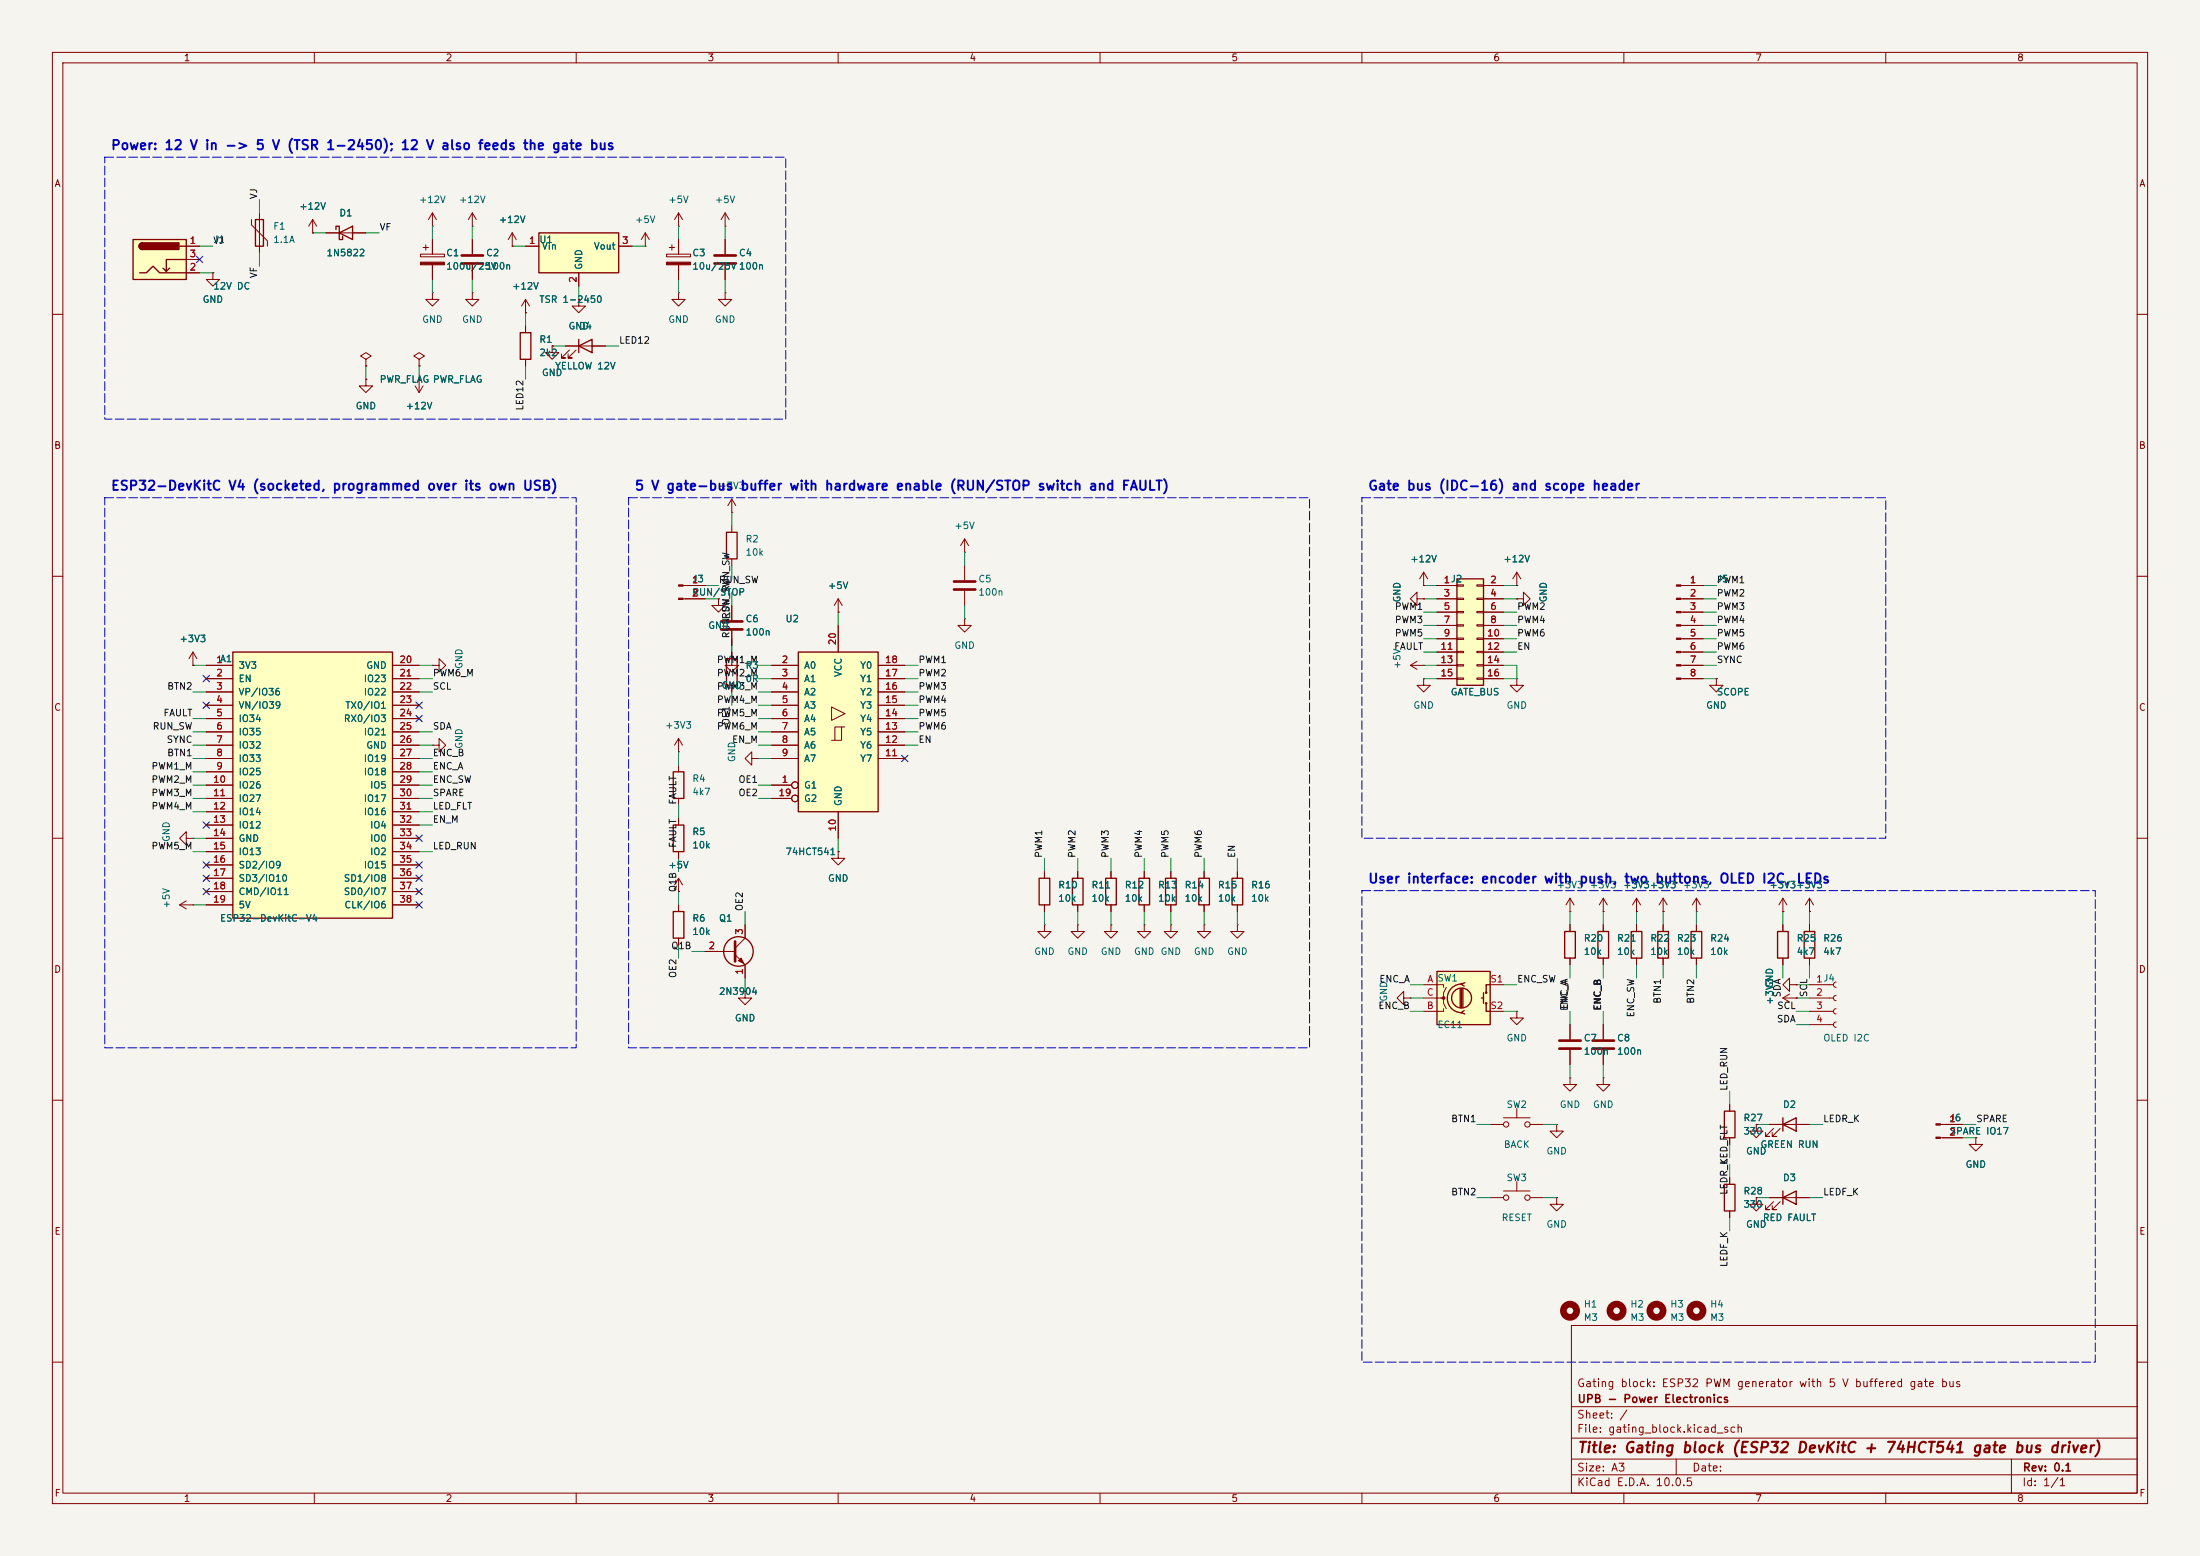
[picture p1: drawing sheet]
<svg xmlns="http://www.w3.org/2000/svg" width="420mm" height="297mm" viewBox="0 0 420 297" stroke-linecap="round" stroke-linejoin="round" font-family="sans-serif">
<path d="M0 0h420v297h-420z" fill="#f5f4ef" stroke="#f5f4ef" stroke-width=".19"/>
<g fill="none" stroke="#840000" stroke-width=".19">
<path d="M10 10h400v277h-400zM12 12h396v273h-396zM60 10v2M110 10v2M160 10v2M210 10v2M260 10v2M310 10v2M360 10v2M62.2 44.5h7.6M90.2 43.2h.1M90.2 40.6l-.8 1.3"/>
<path d="M90.2 40.6l.7 1.3M90.2 40.6v2.6M97.8 47h.1M97.8 44.5l-.8 1.2M97.8 44.5l.8 1.2M97.8 44.5v2.5M10 60h2M105.4 66v1.3h1.3l-1.3 1.3-1.3-1.3h1.3M105.4 66h.1M408 60h2M10 110h2M139.7 115.6v2.8"/>
<path d="M160 116.8h.1M160 114.3l-.7 1.3M160 114.3l.8 1.3M160 114.3v2.5M408 110h2M139.7 120.4v2.8M10 160h2M408 160h2M10 210h2M408 210h2M300 253h108v32h-108zM10 260h2"/>
<path d="M300 278.5h108M300 274.5h108M300 268.5h108M320 278.5v3M384 278.5v6.5M408 260h2M60 285v2M110 285v2M160 285v2M210 285v2M260 285v2M300 281.5h108"/>
<path d="M310 285v2M360 285v2"/>
</g>
<path d="M64.1 43.8v-.6h.7v2.5h.6v-.6M64.8 44.5l2.5-1.3v2.5z" fill="none" stroke="#840000" stroke-width=".25"/>
<path d="M137.7 118.6h4M137.7 120.1h4" fill="none" stroke="#840000" stroke-width=".51"/>
<path d="M25.4 45.7h10.2v7.6h-10.2z" fill="#ffffc2"/>
<g fill="none" stroke="#840000" stroke-width=".25">
<path d="M25.4 45.7h10.2v7.6h-10.2zM26.7 52.1h1.2l1.3-1.3 1.3 1.3h5.1M27.2 46.4a.64 .64 0 0 0-.7 .6 .64 .64 0 0 0 .7 .6M32.4 51.2l-.7 .6M34.3 47h1.3M35.6 49.5h-3.9v2.3l-.6-.6M138.7 125.7h2v5.1h-2zM311.4 177.8h2v5.1h-2z"/>
<circle cx="141" cy="181.6" r="2.82"/>
</g>
<g fill="#840000" stroke="#840000" stroke-width=".25">
<path d="M26.7 46.5l.5-.1v1.2a.63 .63 0 0 1-.6-.4 .63 .63 0 0 1 .1-.7z"/>
<path d="M27.2 46.4h7v1.2h-7z"/>
</g>
<g fill="none" stroke="#840000" stroke-width=".19">
<path d="M35.6 47h2.5M35.6 52.1h2.5M35.6 49.5h2.5M80.3 48.5h4.5v.5h-4.5zM80.8 47.2h1M81.3 46.7v1.1M82.5 43.2h.1M82.5 40.6l-.7 1.3M82.5 40.6l.8 1.3M82.5 40.6v2.6M82.5 45.7v2.8M82.5 50.5v2.8"/>
<path d="M90.2 45.7v2.8M90.2 50.5v2.8M139.7 125.7v1.3h1.3l-1.3 1.3-1.3-1.3h1.3M139.7 125.7h.1M139.7 124.5v1.2M139.7 130.8v1.3M143.5 144.8v-1.3l-1.3 1.3 1.3 1.3v-1.3h1.3M144.8 144.8h.1M142.2 176.5v2.6l-1.9 1.9M312.4 174h.1M312.4 171.5l-.7 1.2M312.4 171.5l.8 1.2"/>
<path d="M312.4 171.5v2.5M312.4 176.5v1.3M134.6 181.6h5.7M140.3 182.2l1.9 2v2.5M312.4 182.9v1.3"/>
</g>
<g fill="#840000" stroke="#840000" stroke-width=".19">
<path d="M80.3 50h4.5v.5h-4.5z"/>
<path d="M141 183.4l.5-.5 .5 1z"/>
</g>
<path d="M88.1 48.8h4.1M88.1 50.3h4.1M140.3 179.7v3.8" fill="none" stroke="#840000" stroke-width=".51"/>
<path d="M274.3 185.4h10.2v10.2h-10.2z" fill="#ffffc2"/>
<g fill="none" stroke="#840000" stroke-width=".25">
<path d="M274.3 185.4h10.2v10.2h-10.2zM278.8 188.7v3.6M279 187.8a2.73 2.73 0 0 0-2.7 2.8 2.73 2.73 0 0 0 2.7 2.7M279 188.7v3.6M279.3 188.7v3.6M279.5 192.9l-.6 .4 .8 .2M279.7 187.6l-.8 .2 .6 .4M282.8 190.5h.4M283.2 189.5v2M283.7 191.5v1.5h.8M284.5 188h-.8v1.5"/>
<circle cx="279" cy="190.5" r="1.9"/>
<circle cx="283.7" cy="189.5" r=".13"/>
<circle cx="283.7" cy="191.5" r=".13"/>
</g>
<g fill="none" stroke="#840000" stroke-width=".19">
<path d="M36.8 127h.1M36.8 124.5l-.7 1.2M36.8 124.5l.8 1.2M36.8 124.5v2.5M35.6 160v-1.2l-1.3 1.2 1.3 1.3v-1.3h1.2M36.8 160h.1M271.8 188h3.8v.5M271.8 190.5h3.8v1l.5 1M275.6 192.5v.5h-3.8M276.1 188.5l-.5 1v1h-.5M284.5 188h2.5M284.5 193h2.5"/>
<path d="M289.6 193v1.3h1.2l-1.2 1.3-1.3-1.3h1.3M289.6 193h.1M299.7 195.6v2.8M306.1 195.6v2.8M299.7 200.4v2.8M306.1 200.4v2.8"/>
</g>
<circle cx="275.6" cy="190.5" r=".25" fill="#840000" stroke="#840000" stroke-width=".19"/>
<path d="M297.7 198.6h4.1M304 198.6h4.1M297.7 200.2h4.1M304 200.2h4.1" fill="none" stroke="#840000" stroke-width=".51"/>
<path d="M44.4 124.5h30.5v50.8h-30.5z" fill="#ffffc2"/>
<path d="M44.4 124.5h30.5v50.8h-30.5zM316.5 177.8h2v5.1h-2z" fill="none" stroke="#840000" stroke-width=".25"/>
<g fill="none" stroke="#840000" stroke-width=".19">
<path d="M39.4 127h5M39.4 129.5h5M39.4 132.1h5M39.4 134.6h5M39.4 137.2h5M39.4 139.7h5M74.9 127h5.1M74.9 129.5h5.1M74.9 132.1h5.1M74.9 134.6h5.1M74.9 137.2h5.1M74.9 139.7h5.1"/>
<path d="M39.4 142.2h5M39.4 144.8h5M39.4 147.3h5M39.4 149.9h5M39.4 152.4h5M39.4 154.9h5M39.4 157.5h5M74.9 142.2h5.1M74.9 144.8h5.1M74.9 147.3h5.1M74.9 149.9h5.1M74.9 152.4h5.1"/>
<path d="M74.9 154.9h5.1M74.9 157.5h5.1M34.3 172.7h2.5M34.3 172.7l1.3 .8M35.6 172l-1.3 .7M36.8 172.7h.1M39.4 160h5M39.4 162.6h5M39.4 165.1h5M39.4 167.6h5M39.4 170.2h5M39.4 172.7h5"/>
<path d="M74.9 160h5.1M74.9 162.6h5.1M74.9 165.1h5.1M74.9 167.6h5.1M74.9 170.2h5.1M74.9 172.7h5.1M317.5 176.5v1.3M317.5 182.9v1.3M284.5 214.6h2.5M287 213.4h5.1M289.6 211.6v1.8M292.1 214.6h2.5"/>
<path d="M297.2 214.6v1.3h1.2l-1.2 1.3-1.3-1.3h1.3M297.2 214.6h.1M299.7 205.7v1.3h1.3l-1.3 1.3-1.3-1.3h1.3M299.7 205.7h.1M284.5 228.6h2.5M287 227.3h5.1M289.6 225.6v1.7M292.1 228.6h2.5"/>
<circle cx="287.5" cy="214.6" r=".51"/>
<circle cx="291.6" cy="214.6" r=".51"/>
<circle cx="287.5" cy="228.6" r=".51"/>
<circle cx="291.6" cy="228.6" r=".51"/>
</g>
<path d="M102.9 44.5h15.2v7.6h-15.2z" fill="#ffffc2"/>
<path d="M102.9 44.5h15.2v7.6h-15.2zM99.3 63.5h2v5.1h-2zM110.5 66l2.5-1.2v2.5zM110.5 64.8v2.5M298.7 177.8h2v5.1h-2zM305.1 177.8h2v5.1h-2zM339.3 177.8h2.1v5.1h-2.1zM344.4 177.8h2.1v5.1h-2.1z" fill="none" stroke="#840000" stroke-width=".25"/>
<g fill="none" stroke="#840000" stroke-width=".19">
<path d="M100.3 59.7h.1M100.3 47h2.6M100.3 57.2l-.7 1.2M100.3 57.2l.8 1.2M100.3 57.2v2.5M110.5 57.2v1.2h1.3l-1.3 1.3-1.3-1.3h1.3M110.5 57.2h.1M110.5 52.1v2.5M118.1 47h2.5M123.2 47h.1M123.2 44.5l-.8 1.2M123.2 44.5l.8 1.2"/>
<path d="M123.2 44.5v2.5M127.3 48.5h4.5v.5h-4.5zM127.8 47.2h1M128.3 46.7v1.1M129.5 43.2h.1M129.5 55.9v1.3h1.3l-1.3 1.2-1.2-1.2h1.2M129.5 55.9h.1M129.5 40.6l-.7 1.3M129.5 40.6l.8 1.3M129.5 40.6v2.6M129.5 45.7v2.8M129.5 50.5v2.8"/>
<path d="M138.4 43.2h.1M138.4 55.9v1.3h1.3l-1.3 1.2-1.2-1.2h1.2M138.4 55.9h.1M138.4 40.6v2.6M138.4 45.7v2.8M138.4 50.5v2.8M138.4 40.6l-.7 1.3M138.4 40.6l.8 1.3M100.3 62.2v1.3M100.3 68.6v1.3M107.9 66h7.7M108.7 66.8l-1.5 1.5h.7h-.7v-.7"/>
<path d="M110 66.8l-1.5 1.5h.7h-.7v-.7M270.5 114.3v-1.3l-1.3 1.3 1.3 1.3v-1.3h1.3M271.8 111.8h.1M271.8 114.3h.1M271.8 109.2l-.8 1.3M271.8 109.2l.7 1.3M271.8 109.2v2.6M289.6 111.8h.1M289.6 114.3h1.2v-1.3l1.3 1.3-1.3 1.3v-1.3M289.6 114.3h.1M289.6 109.2l-.8 1.3M289.6 109.2l.7 1.3"/>
<path d="M289.6 109.2v2.6M299.7 176.5v1.3M306.1 176.5v1.3M340.4 174h.1M340.4 171.5l-.8 1.2M340.4 171.5l.7 1.2M340.4 171.5v2.5M340.4 176.5v1.3M345.4 174h.1M345.4 171.5v2.5M345.4 176.5v1.3M345.4 171.5l-.7 1.2"/>
<path d="M345.4 171.5l.8 1.2M299.7 182.9v1.3M306.1 182.9v1.3M340.4 190.5l1.2 .8M340.4 190.5h2.5M340.4 182.9v1.3M341.6 189.7l-1.2 .8M342.9 190.5h.1M345.4 190.5h4.6M345.4 188h4.6M345.4 193h4.6M345.4 195.6h4.6"/>
<path d="M345.4 182.9v1.3M350.5 187.5l-.3 .1-.2 .4 .2 .3 .3 .2M350.5 190l-.3 .1-.2 .4 .2 .4 .3 .1M350.5 192.5l-.3 .2-.2 .3 .2 .4 .3 .1M350.5 195.1l-.3 .1-.2 .4 .2 .3 .3 .2M306.1 205.7v1.3h1.2l-1.2 1.3-1.3-1.3h1.3M306.1 205.7h.1M335.3 214.6v1.3h1.2l-1.2 1.3-1.3-1.3h1.3M335.3 214.6h.1M297.2 228.6v1.3h1.2l-1.2 1.2-1.3-1.2h1.3M297.2 228.6h.1"/>
</g>
<g fill="none" stroke="#840000" stroke-width="1.3">
<circle cx="299.7" cy="250.2" r="1.27"/>
<circle cx="308.6" cy="250.2" r="1.27"/>
<circle cx="316.2" cy="250.2" r="1.27"/>
<circle cx="323.9" cy="250.2" r="1.27"/>
</g>
<path d="M136.4 48.8h4.1M136.4 50.3h4.1" fill="none" stroke="#840000" stroke-width=".51"/>
<path d="M127.3 50h4.5v.5h-4.5z" fill="#840000" stroke="#840000" stroke-width=".19"/>
<path d="M278.1 110.5h5.1v20.3h-5.1z" fill="#ffffc2"/>
<path d="M138.7 101.6h2v5.1h-2zM278.1 110.5h5.1v20.3h-5.1zM128.5 157.5h2.1v5.1h-2.1zM128.5 147.3h2.1v5.1h-2.1zM128.5 174h2.1v5.1h-2.1zM235.2 167.6h2v5.1h-2zM329.2 226.1h2v5h-2z" fill="none" stroke="#840000" stroke-width=".25"/>
<g fill="none" stroke="#840000" stroke-width=".19">
<path d="M40.6 52.1v1.2h1.3l-1.3 1.3-1.2-1.3h1.2M40.6 52.1h.1M82.5 55.9v1.3h1.3l-1.3 1.2-1.2-1.2h1.2M82.5 55.9h.1M69.8 68.6l1.1-.7-1.1-.6-1 .6 1 .7v1.3M69.8 69.9h.1M69.8 72.4v1.3h1.3l-1.3 1.2-1.2-1.2h1.2M69.8 72.4h.1M79.2 73.7l.8 1.2M80 72.4h.1M80 72.4v2.5M80.8 73.7l-.8 1.2"/>
<path d="M139.7 97.8h.1M139.7 95.3v2.5M139.7 95.3l-.8 1.2M139.7 95.3l.8 1.2M130.4 111.8h4.2M130.4 114.3h4.2M137.2 114.3v1.3h1.2l-1.2 1.2-1.3-1.2h1.3M137.2 114.3h.1M139.7 100.3v1.3M139.7 106.7v1.3M184.1 118.1v1.3h1.3l-1.3 1.3-1.2-1.3h1.2M184.1 118.1h.1"/>
<path d="M184.1 105.4h.1M184.1 102.9v2.5M184.1 108v2.7M184.1 112.8v2.8M184.1 102.9l-.7 1.2M184.1 102.9l.8 1.2M274.3 111.8h3.8M274.3 114.3h3.8M274.3 116.8h3.8M274.3 119.4h3.8M278.1 111.6h1.3v.3h-1.3zM278.1 114.2h1.3v.2h-1.3z"/>
<path d="M278.1 116.7h1.3v.3h-1.3zM278.1 119.3h1.3v.2h-1.3zM281.9 111.6h1.3v.3h-1.3zM281.9 114.2h1.3v.2h-1.3zM281.9 116.7h1.3v.3h-1.3zM281.9 119.3h1.3v.2h-1.3zM283.2 111.8h3.8M283.2 114.3h3.8M283.2 116.8h3.8M283.2 119.4h3.8M320.9 111.8h4.2M320.9 114.3h4.2"/>
<path d="M320.9 116.8h4.2M320.9 119.4h4.2M82.5 127h1.3v-1.3l1.3 1.3-1.3 1.3v-1.3M82.5 127h.1M269.2 127h2.6M269.2 127l1.3 .8M270.5 126.2l-1.3 .8M271.8 129.5v1.3h1.2l-1.2 1.3-1.3-1.3h1.3M271.8 129.5h.1M271.8 127h.1M274.3 121.9h3.8M274.3 124.5h3.8"/>
<path d="M274.3 127h3.8M274.3 129.5h3.8M278.1 121.8h1.3v.2h-1.3zM278.1 124.3h1.3v.3h-1.3zM278.1 126.9h1.3v.2h-1.3zM278.1 129.4h1.3v.3h-1.3zM281.9 121.8h1.3v.2h-1.3zM281.9 124.3h1.3v.3h-1.3zM281.9 126.9h1.3v.2h-1.3zM281.9 129.4h1.3v.3h-1.3zM283.2 121.9h3.8M283.2 124.5h3.8"/>
<path d="M283.2 127h3.8M283.2 129.5h3.8M289.6 129.5v1.3h1.2l-1.2 1.3-1.3-1.3h1.3M289.6 129.5h.1M320.9 121.9h4.2M320.9 124.5h4.2M320.9 127h4.2M320.9 129.5h4.2M327.7 129.5v1.3h1.2l-1.2 1.3-1.3-1.3h1.3M327.7 129.5h.1M82.5 142.2h1.3v-1.2l1.3 1.2-1.3 1.3v-1.3M82.5 142.2h.1"/>
<path d="M129.5 143.5h.1M129.5 141v2.5M129.5 146.1v1.2M129.5 152.4v1.3M129.5 156.2v1.3M129.5 141l-.7 1.2M129.5 141l.8 1.2M129.5 162.6v1.2M129.5 172.7v1.3M129.5 179.1v1.2M160 162.6v1.2h1.3l-1.3 1.3-1.3-1.3h1.3M160 162.6h.1"/>
<path d="M236.2 166.4v1.2M236.2 172.7v1.3M323.8 174h.1M323.8 171.5l-.7 1.2M323.8 171.5l.8 1.2M323.8 171.5v2.5M142.2 189.2v1.3h1.3l-1.3 1.3-1.2-1.3h1.2M142.2 189.2h.1M341.6 188v-1.3l-1.2 1.3 1.2 1.2v-1.2h1.3M342.9 188h.1M377.2 217.2v1.2h1.3l-1.3 1.3-1.3-1.3h1.3M377.2 217.2h.1"/>
<path d="M330.2 224.8v1.3M330.2 231.1v1.3"/>
</g>
<g fill="#840000" stroke="#840000" stroke-width=".19">
<path d="M320 111.6h.9v.3h-.9z"/>
<path d="M320 114.2h.9v.2h-.9z"/>
<path d="M320 116.7h.9v.3h-.9z"/>
<path d="M320 119.3h.9v.2h-.9z"/>
<path d="M320 121.8h.9v.2h-.9z"/>
<path d="M320 124.3h.9v.3h-.9z"/>
<path d="M320 126.9h.9v.2h-.9z"/>
<path d="M320 129.4h.9v.3h-.9z"/>
<path d="M129.5 111.6h.9v.3h-.9z"/>
<path d="M129.5 114.2h.9v.2h-.9z"/>
</g>
<path d="M182.1 111h4.1M182.1 112.5h4.1" fill="none" stroke="#840000" stroke-width=".51"/>
<path d="M152.4 124.5h15.2v30.4h-15.2z" fill="#ffffc2"/>
<g fill="none" stroke="#840000" stroke-width=".19">
<path d="M35.6 47h2.5M35.6 52.1h2.5M35.6 49.5h2.5M40.6 52.1h.1M48 41.9v1l3.1 3.1v1M49.5 40.6v7.7M59.7 44.5h.1M59.7 41.9l-.8 1.3M59.7 41.9l.8 1.3M59.7 41.9v2.6M62.2 44.5h2.6M67.3 44.5h2.5"/>
<path d="M82.5 45.7v2.8M82.5 50.5v2.8M90.2 55.9v1.3h1.2l-1.2 1.2-1.3-1.2h1.3M90.2 55.9h.1M90.2 45.7v2.8M90.2 50.5v2.8M97.8 47h.1M100.3 59.7h.1M100.3 47h2.6M110.5 57.2h.1M110.5 52.1v2.5M118.1 47h2.5"/>
<path d="M129.5 45.7v2.8M129.5 50.5v2.8M138.4 45.7v2.8M138.4 50.5v2.8M69.8 69.9h.1M69.8 72.4h.1M80 68.6l1-.7-1-.6-1 .6 1 .7v1.3M80 69.9h.1M80 72.4h.1M100.3 62.2v1.3M100.3 68.6v1.3M105.4 66h.1"/>
<path d="M107.9 66h2.6M113 66h2.6M130.8 111.8h3.8M130.8 114.3h3.8M137.2 114.3h.1M139.7 115.6v2.8M160 116.8h.1M160 119.4v5.1M271.8 111.8h.1M271.8 114.3h.1M274.3 111.8h3.8M274.3 114.3h3.8"/>
<path d="M274.3 116.8h3.8M274.3 119.4h3.8M283.2 111.8h3.8M283.2 114.3h3.8M283.2 116.8h3.8M283.2 119.4h3.8M289.6 111.8h.1M289.6 114.3h.1M321.3 111.8h3.8M321.3 114.3h3.8M321.3 116.8h3.8M321.3 119.4h3.8"/>
<path d="M36.8 127h.1M39.4 127h5M39.4 129.5h5M39.4 132.1h5M39.4 134.6h5M39.4 137.2h5M39.4 139.7h5M74.9 127h5.1M74.9 129.5h5.1M74.9 132.1h5.1M74.9 134.6h5.1M74.9 137.2h5.1"/>
<path d="M74.9 139.7h5.1M139.7 125.7h.1M139.7 120.4v2.8M139.7 124.5v1.2M139.7 130.8v1.3M147.3 127h5.1M147.3 129.5h5.1M147.3 132.1h5.1M147.3 134.6h5.1M147.3 137.2h5.1M147.3 139.7h5.1M158.7 135l2.6 1.2-2.6 1.3z"/>
<path d="M160.7 138.8h-1.3v2.5M161.3 138.8h-.6v2.5h-2M167.6 127h5.1M167.6 129.5h5.1M167.6 132.1h5.1M167.6 134.6h5.1M167.6 137.2h5.1M167.6 139.7h5.1M274.3 127h3.8M274.3 129.5h3.8M274.3 121.9h3.8M274.3 124.5h3.8"/>
<path d="M283.2 127h3.8M283.2 129.5h3.8M283.2 121.9h3.8M283.2 124.5h3.8M321.3 127h3.8M321.3 129.5h3.8M321.3 121.9h3.8M321.3 124.5h3.8M327.7 129.5h.1M39.4 149.9h5M39.4 142.2h5M39.4 144.8h5"/>
<path d="M39.4 152.4h5M39.4 147.3h5M39.4 154.9h5M39.4 157.5h5M74.9 149.9h5.1M74.9 142.2h5.1M74.9 144.8h5.1M74.9 152.4h5.1M74.9 147.3h5.1M74.9 154.9h5.1M74.9 157.5h5.1M129.5 156.2v1.3"/>
<path d="M147.3 149.9h3.8M147.3 142.2h5.1M147.3 144.8h5.1M147.3 152.4h3.8M160 154.9v5.1M167.6 142.2h5.1M167.6 144.8h5.1M39.4 160h5M39.4 162.6h5M39.4 165.1h5M39.4 167.6h5M39.4 170.2h5"/>
<path d="M39.4 172.7h5M74.9 160h5.1M74.9 162.6h5.1M74.9 165.1h5.1M74.9 167.6h5.1M74.9 170.2h5.1M74.9 172.7h5.1M129.5 170.2h.1M129.5 167.6l-.7 1.3M129.5 167.6l.8 1.3M129.5 162.6v1.2M129.5 167.6v2.6"/>
<path d="M129.5 172.7v1.3M129.5 179.1v1.2M142.2 176.5v2.6M160 162.6h.1M199.4 176.5v1.3h1.3l-1.3 1.3-1.3-1.3h1.3M199.4 176.5h.1M199.4 166.4v1.2M199.4 172.7v1.3M205.7 176.5v1.3h1.3l-1.3 1.3-1.2-1.3h1.2M205.7 176.5h.1M205.7 166.4v1.2M205.7 172.7v1.3"/>
<path d="M212.1 176.5v1.3h1.3l-1.3 1.3-1.3-1.3h1.3M212.1 176.5h.1M212.1 166.4v1.2M212.1 172.7v1.3M218.4 176.5v1.3h1.3l-1.3 1.3-1.2-1.3h1.2M218.4 176.5h.1M218.4 166.4v1.2M218.4 172.7v1.3M223.5 176.5v1.3h1.3l-1.3 1.3-1.3-1.3h1.3M223.5 176.5h.1M223.5 166.4v1.2M223.5 172.7v1.3"/>
<path d="M229.9 176.5v1.3h1.2l-1.2 1.3-1.3-1.3h1.3M229.9 176.5h.1M229.9 166.4v1.2M229.9 172.7v1.3M236.2 176.5v1.3h1.3l-1.3 1.3-1.3-1.3h1.3M236.2 176.5h.1M236.2 166.4v1.2M236.2 172.7v1.3M299.7 174h.1M299.7 171.5l-.7 1.2M299.7 171.5l.8 1.2M299.7 171.5v2.5"/>
<path d="M299.7 176.5v1.3M306.1 174h.1M306.1 171.5l-.8 1.2M306.1 171.5l.7 1.2M306.1 171.5v2.5M306.1 176.5v1.3M312.4 174h.1M312.4 176.5v1.3M317.5 174h.1M317.5 171.5l-.8 1.2M317.5 171.5l.8 1.2M317.5 171.5v2.5"/>
<path d="M317.5 176.5v1.3M323.8 176.5v1.3M340.4 174h.1M340.4 176.5v1.3M345.4 174h.1M345.4 176.5v1.3M134.6 181.6h2.6M142.2 189.2h.1M142.2 184.2v2.5M268 190.5v-1.3l-1.3 1.3 1.3 1.3v-1.3h1.2M269.2 190.5h.1M299.7 182.9v1.3"/>
<path d="M299.7 195.6v2.8M306.1 182.9v1.3M306.1 195.6v2.8M312.4 182.9v1.3M317.5 182.9v1.3M323.8 182.9v1.3M340.4 182.9v1.3M342.9 188h.1M342.9 190.5h.1M345.4 182.9v1.3M299.7 200.4v2.8M306.1 200.4v2.8"/>
<path d="M330.2 210.8v1.3M330.2 217.2v1.2M335.3 214.6h.1M337.8 214.6h7.6M338.6 215.4l-1.5 1.5h.7h-.7v-.7M339.9 215.4l-1.6 1.5h.8h-.8v-.7M370.4 214.6h4.2M370.4 217.2h4.2M377.2 217.2h.1M330.2 224.8v1.3M330.2 231.1v1.3M335.3 228.6v1.3h1.2l-1.2 1.2-1.3-1.2h1.3"/>
<path d="M335.3 228.6h.1M337.8 228.6h7.6M338.6 229.4l-1.5 1.5h.7h-.7v-.8M339.9 229.4l-1.6 1.5h.8h-.8v-.8"/>
<circle cx="151.8" cy="152.4" r=".63"/>
<circle cx="151.8" cy="149.9" r=".63"/>
</g>
<g fill="none" stroke="#840000" stroke-width=".25">
<path d="M48.8 41.9h1.5v5.1h-1.5zM152.4 124.5h15.2v30.4h-15.2zM198.4 167.6h2v5.1h-2zM204.7 167.6h2.1v5.1h-2.1zM211.1 167.6h2v5.1h-2zM217.4 167.6h2.1v5.1h-2.1zM222.5 167.6h2v5.1h-2zM228.9 167.6h2v5.1h-2zM322.8 177.8h2.1v5.1h-2.1zM329.2 212.1h2v5.1h-2zM340.4 214.6l2.5-1.2v2.5zM340.4 213.4v2.5"/>
<path d="M340.4 228.6l2.5-1.3v2.6zM340.4 227.3v2.6"/>
</g>
<g fill="#840000" stroke="#840000" stroke-width=".19">
<path d="M369.6 214.5h.8v.3h-.8z"/>
<path d="M369.6 217h.8v.3h-.8z"/>
</g>
<g fill="none" stroke="#009600" stroke-width=".19">
<path d="M49.5 38.1v2.5M38.1 47h2.5M38.1 52.1h2.5M49.5 48.3v2.5M59.7 44.5h2.5M69.8 44.5h2.6M82.5 43.2v2.5M82.5 53.3v2.6M90.2 43.2v2.5M90.2 53.3v2.6M97.8 47h2.5M100.3 59.7v2.5"/>
<path d="M110.5 54.6v2.6M120.6 47h2.6M129.5 43.2v2.5M129.5 53.3v2.6M138.4 43.2v2.5M138.4 53.3v2.6M69.8 69.9v2.5M80 69.9v2.5M100.3 69.9v2.5M105.4 66h2.5M115.6 66h2.5M139.7 97.8v2.5"/>
<path d="M134.6 111.8h2.6M134.6 114.3h2.6M139.7 108v2.5M139.7 113v2.6M160 116.8v2.6M184.1 105.4v2.6M184.1 115.6v2.5M271.8 111.8h2.5M271.8 114.3h2.5M271.8 116.8h2.5M271.8 119.4h2.5M287 111.8h2.6"/>
<path d="M287 114.3h2.6M287 116.8h2.6M287 119.4h2.6M325.1 111.8h2.6M325.1 114.3h2.6M325.1 116.8h2.6M325.1 119.4h2.6M36.8 127h2.6M36.8 137.2h2.6M36.8 139.7h2.6M36.8 132.1h2.6M80 127h2.5"/>
<path d="M80 129.5h2.5M80 139.7h2.5M80 132.1h2.5M139.7 121.9v3.8M139.7 132.1v2.5M144.8 127h2.5M144.8 129.5h2.5M144.8 134.6h2.5M144.8 137.2h2.5M144.8 139.7h2.5M144.8 132.1h2.5M172.7 127h2.6"/>
<path d="M172.7 129.5h2.6M172.7 134.6h2.6M172.7 137.2h2.6M172.7 139.7h2.6M172.7 132.1h2.6M271.8 127h2.5M271.8 129.5h2.5M271.8 124.5h2.5M271.8 121.9h2.5M287 127h2.6v2.5h-2.6M287 124.5h2.6M287 121.9h2.6"/>
<path d="M325.1 127h2.6M325.1 129.5h2.6M325.1 124.5h2.6M325.1 121.9h2.6M36.8 154.9h2.6M36.8 152.4h2.6M36.8 142.2h2.6M36.8 144.8h2.6M36.8 149.9h2.6M36.8 147.3h2.6M80 154.9h2.5M80 157.5h2.5"/>
<path d="M80 152.4h2.5M80 142.2h2.5M80 144.8h2.5M80 149.9h2.5M80 147.3h2.5M129.5 143.5v2.6M129.5 153.7v2.5M144.8 152.4h2.5M144.8 142.2h2.5M144.8 144.8h2.5M144.8 149.9h2.5M172.7 142.2h2.6"/>
<path d="M36.8 160h2.6M36.8 162.6h2.6M36.8 172.7h2.6M80 162.6h2.5M129.5 163.8v2.6M129.5 170.2v2.5M142.2 174v2.5M160 160v2.6M199.4 163.8v2.6M199.4 174v2.5M205.7 163.8v2.6M205.7 174v2.5"/>
<path d="M212.1 163.8v2.6M212.1 174v2.5M218.4 163.8v2.6M218.4 174v2.5M223.5 163.8v2.6M223.5 174v2.5M229.9 163.8v2.6M229.9 174v2.5M236.2 163.8v2.6M236.2 174v2.5M299.7 174v2.5M306.1 174v2.5"/>
<path d="M312.4 174v2.5M317.5 174v2.5M323.8 174v2.5M340.4 174v2.5M345.4 174v2.5M129.5 180.3v2.6M132.1 181.6h2.5M142.2 186.7v2.5M269.2 193h2.6M269.2 188h2.6M269.2 190.5h2.6M287 193h2.6"/>
<path d="M287 188h2.6M299.7 184.2v2.5M299.7 193v2.6M306.1 184.2v2.5M306.1 193v2.6M312.4 184.2v2.5M317.5 184.2v2.5M323.8 184.2v2.5M340.4 184.2v2.5M342.9 193h2.5M342.9 188h2.5M342.9 195.6h2.5"/>
<path d="M342.9 190.5h2.5M345.4 184.2v2.5M281.9 214.6h2.6M294.6 214.6h2.6M299.7 203.2v2.5M306.1 203.2v2.5M330.2 208.3v2.5M330.2 218.4v2.6M335.3 214.6h2.5M345.4 214.6h2.6M374.6 214.6h2.6M374.6 217.2h2.6"/>
<path d="M281.9 228.6h2.6M294.6 228.6h2.6M330.2 222.2v2.6M330.2 232.4v2.5M335.3 228.6h2.5M345.4 228.6h2.6"/>
</g>
<g fill="none" stroke="#000084" stroke-width=".19">
<path d="M37.5 48.9l1.2 1.2M38.7 48.9l-1.2 1.2M38.8 134l1.2 1.2M38.8 128.9l1.2 1.2M40 134l-1.2 1.2M40 128.9l-1.2 1.2M79.4 136.6l1.2 1.2M79.4 134l1.2 1.2M80.6 136.6l-1.2 1.2M80.6 134l-1.2 1.2M38.8 156.9l1.2 1.2M40 156.9l-1.2 1.2"/>
<path d="M79.4 159.4l1.2 1.2M80.6 159.4l-1.2 1.2M172.1 144.2l1.2 1.2M173.3 144.2l-1.2 1.2M38.8 169.6l1.2 1.2M38.8 167l1.2 1.2M38.8 164.5l1.2 1.2M40 169.6l-1.2 1.2M40 167l-1.2 1.2M40 164.5l-1.2 1.2M79.4 164.5l1.2 1.2M79.4 167l1.2 1.2"/>
<path d="M79.4 172.1l1.2 1.2M79.4 169.6l1.2 1.2M80.6 164.5l-1.2 1.2M80.6 167l-1.2 1.2M80.6 172.1l-1.2 1.2M80.6 169.6l-1.2 1.2"/>
</g>
<path d="M20 30h130v50h-130zM20 95h90v105h-90zM120 95h130v105h-130zM260 95h100v65h-100zM260 170h140v90h-140z" fill="none" stroke="#0000c2" stroke-width=".19" stroke-dasharray="1.7 .6"/>
<text font-size="2" fill="#840000" x="301" y="277.8">Title: Gating block (ESP32 DevKitC + 74HCT541 gate bus driver)</text>
<g font-size="1.8" fill="#0000c2">
<text x="21.1" y="29.1">Power: 12 V in -&gt; 5 V (TSR 1-2450); 12 V also feeds the gate bus</text>
<text x="21.1" y="94.1">ESP32-DevKitC V4 (socketed, programmed over its own USB)</text>
<text x="121.1" y="94.1">5 V gate-bus buffer with hardware enable (RUN/STOP switch and FAULT)</text>
<text x="261.1" y="94.1">Gate bus (IDC-16) and scope header</text>
<text x="261.1" y="169.1">User interface: encoder with push, two buttons, OLED I2C, LEDs</text>
</g>
<g font-size="1.5" fill="#840000">
<text x="300.9" y="265.1">Gating block: ESP32 PWM generator with 5 V buffered gate bus</text>
<text x="301" y="268.1">UPB - Power Electronics</text>
<text x="300.9" y="273.8">File: gating_block.kicad_sch</text>
<text x="300.9" y="271.1">Sheet: /</text>
<text x="300.9" y="281.2">Size: A3</text>
<text x="322.9" y="281.2">Date:</text>
<text x="386" y="281.2">Rev: 0.1</text>
<text x="300.9" y="284">KiCad E.D.A. 10.0.5</text>
<text x="385.9" y="284">Id: 1/1</text>
</g>
<g font-size="1.3" fill="#840000">
<text x="35" y="12">1</text>
<text x="85" y="12">2</text>
<text x="135" y="12">3</text>
<text x="185" y="12">4</text>
<text x="235" y="12">5</text>
<text x="285" y="12">6</text>
<text x="335" y="12">7</text>
<text x="385" y="12">8</text>
<text x="10.3" y="36">A</text>
<text x="408.3" y="36">A</text>
<text x="10.2" y="86">B</text>
<text x="408.2" y="86">B</text>
<text x="10.2" y="136">C</text>
<text x="408.2" y="136">C</text>
<text x="10.2" y="186">D</text>
<text x="408.2" y="186">D</text>
<text x="10.3" y="236">E</text>
<text x="408.3" y="236">E</text>
<text x="10.3" y="286">F</text>
<text x="35" y="287">1</text>
<text x="85" y="287">2</text>
<text x="135" y="287">3</text>
<text x="185" y="287">4</text>
<text x="235" y="287">5</text>
<text x="285" y="287">6</text>
<text x="335" y="287">7</text>
<text x="385" y="287">8</text>
<text x="408.3" y="286">F</text>
</g>
<g font-size="1.3" fill="#0f0f0f">
<text x="49.4" y="38.1" transform="rotate(-90 49.4 38.1)">VJ</text>
<text x="40.6" y="46.9">VJ</text>
<text x="72.4" y="44.3">VF</text>
<text x="49.4" y="53.2" transform="rotate(-90 49.4 53.2)">VF</text>
<text x="118.1" y="65.9">LED12</text>
<text x="100.2" y="78.5" transform="rotate(-90 100.2 78.5)">LED12</text>
<text x="137.1" y="111.6">RUN_SW</text>
<text x="327.6" y="111.6">PWM1</text>
<text x="139.6" y="118.3" transform="rotate(-90 139.6 118.3)">RUN_SW</text>
<text x="266.2" y="116.7">PWM1</text>
<text x="266.2" y="119.3">PWM3</text>
<text x="289.5" y="116.7">PWM2</text>
<text x="289.5" y="119.3">PWM4</text>
<text x="327.6" y="114.2">PWM2</text>
<text x="327.6" y="116.7">PWM3</text>
<text x="327.6" y="119.3">PWM4</text>
<text x="266" y="124.3">FAULT</text>
<text x="266.2" y="121.8">PWM5</text>
<text x="289.5" y="121.8">PWM6</text>
<text x="289.5" y="124.3">EN</text>
<text x="327.6" y="121.8">PWM5</text>
<text x="327.6" y="124.3">PWM6</text>
<text x="31.8" y="132">BTN2</text>
<text x="82.5" y="129.4">PWM6_M</text>
<text x="82.5" y="132">SCL</text>
<text x="136.8" y="126.9">PWM1_M</text>
<text x="136.8" y="129.4">PWM2_M</text>
<text x="136.8" y="132">PWM3_M</text>
<text x="175.2" y="132">PWM3</text>
<text x="175.2" y="126.9">PWM1</text>
<text x="175.2" y="129.4">PWM2</text>
<text x="327.6" y="126.9">SYNC</text>
<text x="31.1" y="137">FAULT</text>
<text x="136.8" y="134.5">PWM4_M</text>
<text x="136.8" y="137">PWM5_M</text>
<text x="175.2" y="137">PWM5</text>
<text x="175.2" y="134.5">PWM4</text>
<text x="29" y="139.6">RUN_SW</text>
<text x="31.7" y="142.1">SYNC</text>
<text x="82.5" y="139.6">SDA</text>
<text x="136.8" y="139.6">PWM6_M</text>
<text x="139.6" y="138.5" transform="rotate(-90 139.6 138.5)">OE1</text>
<text x="139.7" y="142.1">EN_M</text>
<text x="175.2" y="142.1">EN</text>
<text x="175.2" y="139.6">PWM6</text>
<text x="28.8" y="147.2">PWM1_M</text>
<text x="28.8" y="149.7">PWM2_M</text>
<text x="31.8" y="144.7">BTN1</text>
<text x="82.5" y="149.7">ENC_SW</text>
<text x="82.5" y="144.7">ENC_B</text>
<text x="82.5" y="147.2">ENC_A</text>
<text x="140.9" y="149.7">OE1</text>
<text x="28.8" y="152.3">PWM3_M</text>
<text x="28.8" y="154.8">PWM4_M</text>
<text x="82.5" y="152.3">SPARE</text>
<text x="82.5" y="154.8">LED_FLT</text>
<text x="129.4" y="153.7" transform="rotate(-90 129.4 153.7)">FAULT</text>
<text x="140.9" y="152.3">OE2</text>
<text x="82.5" y="157.4">EN_M</text>
<text x="129.4" y="161.9" transform="rotate(-90 129.4 161.9)">FAULT</text>
<text x="28.8" y="162.4">PWM5_M</text>
<text x="82.5" y="162.4">LED_RUN</text>
<text x="199.3" y="163.9" transform="rotate(-90 199.3 163.9)">PWM1</text>
<text x="205.6" y="163.9" transform="rotate(-90 205.6 163.9)">PWM2</text>
<text x="212" y="163.9" transform="rotate(-90 212 163.9)">PWM3</text>
<text x="218.3" y="163.9" transform="rotate(-90 218.3 163.9)">PWM4</text>
<text x="223.4" y="163.9" transform="rotate(-90 223.4 163.9)">PWM5</text>
<text x="229.7" y="163.9" transform="rotate(-90 229.7 163.9)">PWM6</text>
<text x="236.1" y="163.9" transform="rotate(-90 236.1 163.9)">EN</text>
<text x="129.4" y="170.4" transform="rotate(-90 129.4 170.4)">Q1B</text>
<text x="142.1" y="174" transform="rotate(-90 142.1 174)">OE2</text>
<text x="128" y="181.5">Q1B</text>
<text x="129.4" y="186.8" transform="rotate(-90 129.4 186.8)">OE2</text>
<text x="263.2" y="187.8">ENC_A</text>
<text x="289.5" y="187.8">ENC_SW</text>
<text x="317.4" y="191.7" transform="rotate(-90 317.4 191.7)">BTN1</text>
<text x="323.7" y="191.7" transform="rotate(-90 323.7 191.7)">BTN2</text>
<text x="340.2" y="190.5" transform="rotate(-90 340.2 190.5)">SDA</text>
<text x="345.3" y="190.4" transform="rotate(-90 345.3 190.4)">SCL</text>
<text x="263" y="192.9">ENC_B</text>
<text x="299.6" y="193.1" transform="rotate(-90 299.6 193.1)">ENC_A</text>
<text x="305.9" y="193.1" transform="rotate(-90 305.9 193.1)">ENC_B</text>
<text x="312.3" y="194.3" transform="rotate(-90 312.3 194.3)">ENC_SW</text>
<text x="339.1" y="195.5">SDA</text>
<text x="339.2" y="192.9">SCL</text>
<text x="330.1" y="208.3" transform="rotate(-90 330.1 208.3)">LED_RUN</text>
<text x="276.9" y="214.5">BTN1</text>
<text x="348" y="214.5">LEDR_K</text>
<text x="377.2" y="214.5">SPARE</text>
<text x="330.1" y="222.3" transform="rotate(-90 330.1 222.3)">LED_FLT</text>
<text x="276.9" y="228.5">BTN2</text>
<text x="330.1" y="228.2" transform="rotate(-90 330.1 228.2)">LEDR_K</text>
<text x="348" y="228.5">LEDF_K</text>
<text x="330.1" y="242" transform="rotate(-90 330.1 242)">LEDF_K</text>
</g>
<g font-size="1.3" fill="#006464">
<text x="57" y="40.3">+12V</text>
<text x="64.7" y="41.6">D1</text>
<text x="79.9" y="39.1">+12V</text>
<text x="87.5" y="39.1">+12V</text>
<text x="127.5" y="39.1">+5V</text>
<text x="136.4" y="39.1">+5V</text>
<text x="40.6" y="46.7">J1</text>
<text x="52.1" y="44.1">F1</text>
<text x="52.1" y="46.7">1.1A</text>
<text x="95.1" y="42.9">+12V</text>
<text x="103.4" y="48">Vin</text>
<text x="113.3" y="48">Vout</text>
<text x="121.1" y="42.9">+5V</text>
<text x="62.2" y="49.2">1N5822</text>
<text x="85.1" y="49.2">C1</text>
<text x="85.1" y="51.8">100u/25V</text>
<text x="92.7" y="49.2">C2</text>
<text x="92.7" y="51.8">100n</text>
<text x="111.5" y="51.6" transform="rotate(-90 111.5 51.6)">GND</text>
<text x="132.1" y="49.2">C3</text>
<text x="132.1" y="51.8">10u/25V 100n</text>
<text x="141" y="49.2">C4</text>
<text x="38.6" y="58.1">GND</text>
<text x="40.6" y="55.6">12V DC</text>
<text x="97.7" y="55.6">+12V</text>
<text x="102.9" y="58.1">TSR 1-2450</text>
<text x="80.5" y="61.9">GND</text>
<text x="88.1" y="61.9">GND</text>
<text x="102.9" y="65.7">R1</text>
<text x="108.4" y="63.2">GND</text>
<text x="110.4" y="63.2">D4</text>
<text x="127.5" y="61.9">GND</text>
<text x="136.4" y="61.9">GND</text>
<text x="102.9" y="68.3">2k2</text>
<text x="105.9" y="70.8">YELLOW 12V</text>
<text x="72.4" y="73.4">PWR_FLAG PWR_FLAG</text>
<text x="103.3" y="72.1">GND</text>
<text x="67.8" y="78.4">GND</text>
<text x="77.3" y="78.4">+12V</text>
<text x="137" y="93.7">+3V3</text>
<text x="182.1" y="101.3">+5V</text>
<text x="142.2" y="103.8">R2</text>
<text x="142.2" y="106.4">10k</text>
<text x="269.1" y="107.6">+12V</text>
<text x="286.9" y="107.6">+12V</text>
<text x="132.1" y="111.5">J3</text>
<text x="132.1" y="114">RUN/STOP</text>
<text x="158" y="112.7">+5V</text>
<text x="186.7" y="111.5">C5</text>
<text x="186.7" y="114">100n</text>
<text x="327.6" y="111.5">J5</text>
<text x="142.2" y="119.1">C6</text>
<text x="149.8" y="119.1">U2</text>
<text x="267.7" y="115.1" transform="rotate(-90 267.7 115.1)">GND</text>
<text x="295.6" y="115.1" transform="rotate(-90 295.6 115.1)">GND</text>
<text x="34.2" y="122.9">+3V3</text>
<text x="135.1" y="120.3">GND</text>
<text x="142.2" y="121.6">100n</text>
<text x="182.1" y="124.2">GND</text>
<text x="41.9" y="126.7">A1</text>
<text x="45.4" y="128">3V3</text>
<text x="45.4" y="130.5">EN</text>
<text x="69.3" y="130.5">IO23</text>
<text x="69.8" y="128">GND</text>
<text x="88.6" y="127.8" transform="rotate(-90 88.6 127.8)">GND</text>
<text x="137.6" y="131.8">GND</text>
<text x="142.2" y="128">R3</text>
<text x="142.2" y="130.5">0R</text>
<text x="153.4" y="128">A0</text>
<text x="153.4" y="130.5">A1</text>
<text x="161" y="129.3" transform="rotate(-90 161 129.3)">VCC</text>
<text x="164.1" y="130.5">Y1</text>
<text x="164.1" y="128">Y0</text>
<text x="267.7" y="127.8" transform="rotate(-90 267.7 127.8)">+5V</text>
<text x="45.4" y="133">VP/IO36</text>
<text x="45.4" y="135.6">VN/IO39</text>
<text x="65.8" y="135.6">TX0/IO1</text>
<text x="69.3" y="133">IO22</text>
<text x="153.4" y="133">A2</text>
<text x="153.4" y="135.6">A3</text>
<text x="164.1" y="135.6">Y3</text>
<text x="164.1" y="133">Y2</text>
<text x="269.7" y="135.6">GND</text>
<text x="276.8" y="133">GATE_BUS</text>
<text x="287.5" y="135.6">GND</text>
<text x="325.6" y="135.6">GND</text>
<text x="327.6" y="133">SCOPE</text>
<text x="45.4" y="138.1">IO34</text>
<text x="45.4" y="140.7">IO35</text>
<text x="45.4" y="143.2">IO32</text>
<text x="65.5" y="138.1">RX0/IO3</text>
<text x="69.3" y="140.7">IO21</text>
<text x="69.8" y="143.2">GND</text>
<text x="88.6" y="143" transform="rotate(-90 88.6 143)">GND</text>
<text x="126.9" y="139.4">+3V3</text>
<text x="153.4" y="138.1">A4</text>
<text x="153.4" y="140.7">A5</text>
<text x="153.4" y="143.2">A6</text>
<text x="164.1" y="143.2">Y6</text>
<text x="164.1" y="140.7">Y5</text>
<text x="164.1" y="138.1">Y4</text>
<text x="45.4" y="145.7">IO33</text>
<text x="45.4" y="148.3">IO25</text>
<text x="69.3" y="145.7">IO19</text>
<text x="69.3" y="148.3">IO18</text>
<text x="132.1" y="149.6">R4</text>
<text x="140.7" y="145.6" transform="rotate(-90 140.7 145.6)">GND</text>
<text x="153.4" y="145.7">A7</text>
<text x="164.1" y="145.7">Y7</text>
<text x="45.4" y="150.8">IO26</text>
<text x="45.4" y="153.4">IO27</text>
<text x="45.4" y="155.9">IO14</text>
<text x="69.3" y="153.4">IO17</text>
<text x="69.3" y="155.9">IO16</text>
<text x="70.5" y="150.8">IO5</text>
<text x="132.1" y="152.1">4k7</text>
<text x="153.4" y="150.8">G1</text>
<text x="153.4" y="153.4">G2</text>
<text x="161" y="154" transform="rotate(-90 161 154)">GND</text>
<text x="32.7" y="160.8" transform="rotate(-90 32.7 160.8)">GND</text>
<text x="45.4" y="158.4">IO12</text>
<text x="45.4" y="161">GND</text>
<text x="70.5" y="158.4">IO4</text>
<text x="70.5" y="161">IO0</text>
<text x="132.1" y="159.7">R5</text>
<text x="45.4" y="163.5">IO13</text>
<text x="45.4" y="166.1">SD2/IO9</text>
<text x="69.3" y="166.1">IO15</text>
<text x="70.5" y="163.5">IO2</text>
<text x="127.5" y="166.1">+5V</text>
<text x="132.1" y="162.3">10k</text>
<text x="149.8" y="163.5">74HCT541</text>
<text x="32.7" y="173.5" transform="rotate(-90 32.7 173.5)">+5V</text>
<text x="45.4" y="168.6">SD3/IO10</text>
<text x="45.4" y="171.1">CMD/IO11</text>
<text x="45.4" y="173.7">5V</text>
<text x="65.5" y="168.6">SD1/IO8</text>
<text x="65.5" y="171.1">SD0/IO7</text>
<text x="65.6" y="173.7">CLK/IO6</text>
<text x="158" y="168.6">GND</text>
<text x="201.9" y="169.9">R10</text>
<text x="201.9" y="172.4">10k</text>
<text x="208.3" y="169.9">R11</text>
<text x="208.3" y="172.4">10k</text>
<text x="214.6" y="169.9">R12</text>
<text x="214.6" y="172.4">10k</text>
<text x="221" y="169.9">R13</text>
<text x="221" y="172.4">10k</text>
<text x="226" y="169.9">R14</text>
<text x="226" y="172.4">10k</text>
<text x="232.4" y="169.9">R15</text>
<text x="232.4" y="172.4">10k</text>
<text x="238.7" y="169.9">R16</text>
<text x="238.7" y="172.4">10k</text>
<text x="297.1" y="169.9">+3V3</text>
<text x="303.4" y="169.9">+3V3</text>
<text x="309.8" y="169.9">+3V3+3V3</text>
<text x="321.2" y="169.9">+3V3</text>
<text x="337.7" y="169.9">+3V3+3V3</text>
<text x="41.9" y="176.2">ESP32-DevKitC-V4</text>
<text x="132.1" y="176.2">R6</text>
<text x="132.1" y="178.8">10k</text>
<text x="137.1" y="176.2">Q1</text>
<text x="197.3" y="182.6">GND</text>
<text x="203.7" y="182.6">GND</text>
<text x="210" y="182.6">GND</text>
<text x="216.4" y="182.6">GND</text>
<text x="221.5" y="182.6">GND</text>
<text x="227.8" y="182.6">GND</text>
<text x="234.2" y="182.6">GND</text>
<text x="302.2" y="180">R20</text>
<text x="302.2" y="182.6">10k</text>
<text x="308.6" y="180">R21</text>
<text x="308.6" y="182.6">10k</text>
<text x="314.9" y="180">R22</text>
<text x="314.9" y="182.6">10k</text>
<text x="320" y="180">R23</text>
<text x="320" y="182.6">10k</text>
<text x="326.4" y="180">R24</text>
<text x="326.4" y="182.6">10k</text>
<text x="342.9" y="180">R25</text>
<text x="342.9" y="182.6">4k7</text>
<text x="348" y="180">R26</text>
<text x="348" y="182.6">4k7</text>
<text x="137.1" y="190.2">2N3904</text>
<text x="265.1" y="191.3" transform="rotate(-90 265.1 191.3)">GND</text>
<text x="338.8" y="188.8" transform="rotate(-90 338.8 188.8)">GND</text>
<text x="338.8" y="191.9" transform="rotate(-90 338.8 191.9)">+3V3</text>
<text x="140.2" y="195.3">GND</text>
<text x="274.3" y="196.5">EC11</text>
<text x="287.5" y="199.1">GND</text>
<text x="302.2" y="199.1">C7</text>
<text x="302.2" y="201.6">100n</text>
<text x="308.6" y="199.1">C8</text>
<text x="308.6" y="201.6">100n</text>
<text x="348" y="199.1">OLED I2C</text>
<text x="287.5" y="211.8">SW2</text>
<text x="297.7" y="211.8">GND</text>
<text x="304" y="211.8">GND</text>
<text x="332.7" y="214.3">R27</text>
<text x="340.3" y="211.8">D2</text>
<text x="372.1" y="214.3">J6</text>
<text x="287" y="219.4">BACK</text>
<text x="295.1" y="220.7">GND</text>
<text x="332.7" y="216.9">330</text>
<text x="333.2" y="220.7">GND</text>
<text x="336" y="219.4">GREEN RUN</text>
<text x="372.1" y="216.9">SPARE IO17</text>
<text x="287.5" y="225.8">SW3</text>
<text x="340.3" y="225.8">D3</text>
<text x="375.1" y="223.2">GND</text>
<text x="286.6" y="233.4">RESET</text>
<text x="332.7" y="228.3">R28</text>
<text x="332.7" y="230.8">330</text>
<text x="336.4" y="233.4">RED FAULT</text>
<text x="295.1" y="234.6">GND</text>
<text x="333.2" y="234.6">GND</text>
<text x="302.2" y="249.9">H1</text>
<text x="311.1" y="249.9">H2</text>
<text x="318.8" y="249.9">H3</text>
<text x="326.4" y="249.9">H4</text>
<text x="302.2" y="252.4">M3</text>
<text x="311.1" y="252.4">M3</text>
<text x="318.8" y="252.4">M3</text>
<text x="326.4" y="252.4">M3</text>
</g>
<g font-size="1.3" fill="#a90000">
<text x="36.1" y="46.9">1</text>
<text x="100.9" y="46.9">1 U1</text>
<text x="118.6" y="46.9">3</text>
<text x="36.1" y="51.9">2</text>
<text x="36.1" y="49.4">3</text>
<text x="110.4" y="54.1" transform="rotate(-90 110.4 54.1)">2</text>
<text x="132" y="111.6">1</text>
<text x="275.5" y="111.6">1J2</text>
<text x="284.4" y="111.6">2</text>
<text x="322.5" y="111.6">1</text>
<text x="132" y="114.2">2</text>
<text x="275.5" y="114.2">3</text>
<text x="275.5" y="116.7">5</text>
<text x="275.5" y="119.2">7</text>
<text x="284.4" y="114.2">4</text>
<text x="284.4" y="116.7">6</text>
<text x="284.4" y="119.2">8</text>
<text x="322.5" y="114.2">2</text>
<text x="322.5" y="116.7">3</text>
<text x="322.5" y="119.2">4</text>
<text x="159.9" y="123.3" transform="rotate(-90 159.9 123.3)">20</text>
<text x="274.9" y="124.3">11</text>
<text x="275.5" y="121.8">9</text>
<text x="283.8" y="121.8">10</text>
<text x="283.8" y="124.3">12</text>
<text x="322.5" y="121.8">5</text>
<text x="322.5" y="124.3">6</text>
<text x="41.2" y="126.9">1</text>
<text x="41.2" y="129.4">2</text>
<text x="41.2" y="131.9">3</text>
<text x="76.1" y="126.9">20</text>
<text x="76.1" y="129.4">21</text>
<text x="76.1" y="131.9">22</text>
<text x="149.1" y="126.9">2</text>
<text x="149.1" y="129.4">3</text>
<text x="149.1" y="131.9">4</text>
<text x="168.8" y="131.9">16</text>
<text x="168.8" y="129.4">17</text>
<text x="168.8" y="126.9">18</text>
<text x="274.9" y="126.9">13</text>
<text x="274.9" y="129.4">15</text>
<text x="283.8" y="126.9">14</text>
<text x="283.8" y="129.4">16</text>
<text x="322.5" y="126.9">7</text>
<text x="322.5" y="129.4">8</text>
<text x="41.2" y="134.5">4</text>
<text x="41.2" y="137">5</text>
<text x="76.1" y="134.5">23</text>
<text x="76.1" y="137">24</text>
<text x="149.1" y="134.5">5</text>
<text x="149.1" y="137">6</text>
<text x="168.8" y="137">14</text>
<text x="168.8" y="134.5">15</text>
<text x="41.2" y="139.6">6</text>
<text x="41.2" y="142.1">7</text>
<text x="76.1" y="139.6">25</text>
<text x="76.1" y="142.1">26</text>
<text x="149.1" y="139.6">7</text>
<text x="149.1" y="142.1">8</text>
<text x="168.8" y="142.1">12</text>
<text x="168.8" y="139.6">13</text>
<text x="40.6" y="149.7">10</text>
<text x="41.2" y="144.6">8</text>
<text x="41.2" y="147.2">9</text>
<text x="76.1" y="144.6">27</text>
<text x="76.1" y="147.2">28</text>
<text x="76.1" y="149.7">29</text>
<text x="149.1" y="149.7">1</text>
<text x="149.1" y="144.6">9</text>
<text x="168.8" y="144.6">11</text>
<text x="40.6" y="152.3">11</text>
<text x="40.6" y="154.8">12</text>
<text x="76.1" y="152.3">30</text>
<text x="76.1" y="154.8">31</text>
<text x="148.5" y="152.3">19</text>
<text x="40.6" y="157.3">13</text>
<text x="40.6" y="159.9">14</text>
<text x="76.1" y="157.3">32</text>
<text x="76.1" y="159.9">33</text>
<text x="159.9" y="158.8" transform="rotate(-90 159.9 158.8)">10</text>
<text x="40.6" y="162.4">15</text>
<text x="40.6" y="165">16</text>
<text x="40.6" y="167.5">17</text>
<text x="76.1" y="162.4">34</text>
<text x="76.1" y="165">35</text>
<text x="76.1" y="167.5">36</text>
<text x="40.6" y="170">18</text>
<text x="40.6" y="172.6">19</text>
<text x="76.1" y="170">37</text>
<text x="76.1" y="172.6">38</text>
<text x="142.1" y="178.5" transform="rotate(-90 142.1 178.5)">3</text>
<text x="135.2" y="181.5">2</text>
<text x="142.1" y="186.2" transform="rotate(-90 142.1 186.2)">1</text>
<text x="272.3" y="190.4">C</text>
<text x="272.4" y="187.8">A SW1</text>
<text x="284.4" y="187.8">S1</text>
<text x="346.6" y="187.8">1J4</text>
<text x="346.6" y="190.4">2</text>
<text x="272.3" y="192.9">B</text>
<text x="284.4" y="192.9">S2</text>
<text x="346.6" y="192.9">3</text>
<text x="346.6" y="195.4">4</text>
<text x="372" y="214.5">1</text>
<text x="372" y="217">2</text>
</g>
</svg>
